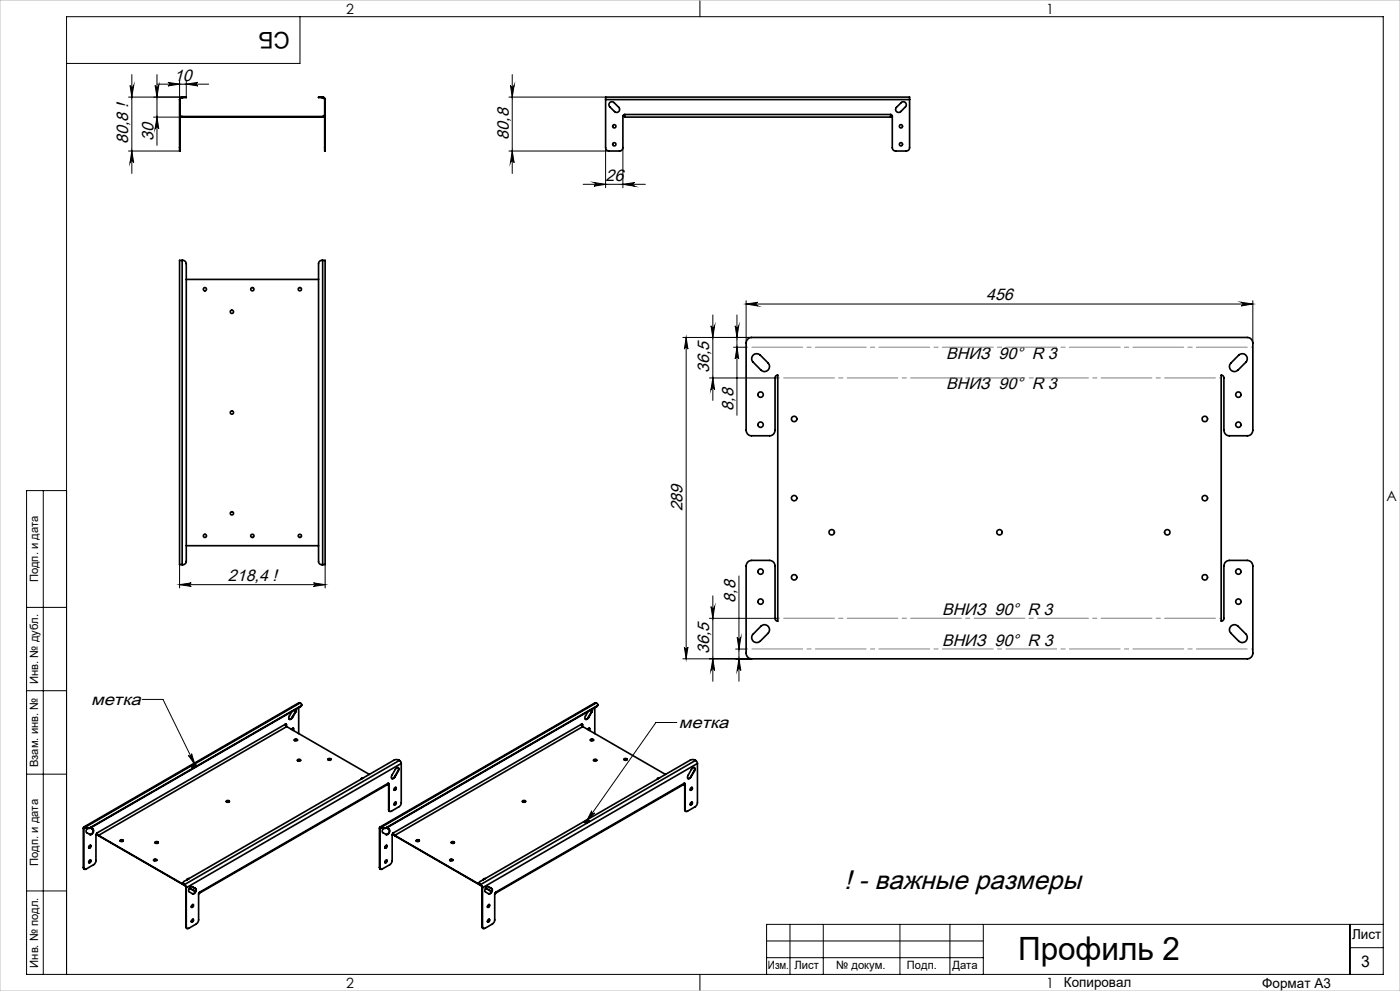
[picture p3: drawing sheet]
<svg xmlns="http://www.w3.org/2000/svg" width="420mm" height="297mm" viewBox="0 0 420 297" stroke-linecap="round" stroke-linejoin="round" font-family="sans-serif">
<g fill="none" stroke="#000" stroke-width=".3">
<path d="M90 5v14h-70M210 0v5M39 25.6a.55 .55 0 0 0 .6 .5 .55 .55 0 0 0 .5-.5l-.6 3.5zM39.5 22.4v29.6M46.1 35.1h8.5M46.5 25.6a.55 .55 0 0 0 .6 .5 .55 .55 0 0 0 .5-.5l-.5 3.5zM47.1 35.1l.5 3.5a.55 .55 0 0 0-.5-.5 .55 .55 0 0 0-.6 .5zM47.1 22.4v21.2M47.1 25.2h15.5M50.4 24.7l3.5 .5-3.5 .5a.53 .53 0 0 0 .5-.5 .53 .53 0 0 0-.5-.5zM53.9 24.2v5.6M54.6 29.1h-16"/>
<path d="M55.9 24.2v4.9M55.9 25.2l3.5-.5a.53 .53 0 0 0-.5 .5 .53 .53 0 0 0 .5 .5zM152.7 29.1h29M153.1 25.6a.55 .55 0 0 0 .6 .5 .55 .55 0 0 0 .5-.5l-.5 3.5zM153.7 22.4v29.6M38.6 45.3h15.3M39.5 45.3l.6 3.5a.55 .55 0 0 0-.5-.6 .55 .55 0 0 0-.6 .6zM152.7 45.3h30M153.7 45.3l.5 3.5a.55 .55 0 0 0-.5-.6 .55 .55 0 0 0-.6 .6zM174.9 55.2h18.7M178.2 54.7l3.5 .5-3.5 .6a.55 .55 0 0 0 .5-.5 .55 .55 0 0 0-.5-.6zM181.7 44.3v12"/>
<path d="M186.9 44.3v12M186.9 55.2l3.5-.5a.55 .55 0 0 0-.5 .6 .55 .55 0 0 0 .5 .5zM213.3 97.6a.55 .55 0 0 0 .5 .5 .55 .55 0 0 0 .6-.5l-.5 3.5zM213.9 94.4v25.6M220.6 97.6a.53 .53 0 0 0 .5 .5 .53 .53 0 0 0 .5-.5l-.5 3.5zM221.1 94.4v30.1M223.8 90.1v12.7M223.8 91.1h152M223.8 91.1l3.5-.5a.55 .55 0 0 0-.5 .5 .55 .55 0 0 0 .5 .6zM372.4 90.6l3.4 .5-3.4 .6a.55 .55 0 0 0 .5-.6 .55 .55 0 0 0-.5-.5zM375.8 90.1v12.7M204.9 101.1h20.6"/>
<path d="M205.8 101.1l.6 3.5a.53 .53 0 0 0-.6-.5 .53 .53 0 0 0-.5 .5zM205.8 101.1v96.3M212.8 113.3h20.5M213.9 113.3l.5 3.5a.55 .55 0 0 0-.6-.5 .55 .55 0 0 0-.5 .5zM220.1 104.1h3.7M221.1 104.1l.5 3.5a.53 .53 0 0 0-.5-.5 .53 .53 0 0 0-.5 .5zM13 147v145M20 147h-12v145h407v-287h-395v287M53.9 169.3v6.9M53.9 175.2h43.6M53.9 175.2l3.5-.5a.53 .53 0 0 0-.5 .5 .53 .53 0 0 0 .5 .6zM94.1 174.7l3.4 .5-3.4 .6a.53 .53 0 0 0 .4-.6 .53 .53 0 0 0-.4-.5z"/>
<path d="M97.5 169.3v6.9M213.9 178.6v25.6M221.7 172.6v31.6M8 182h12M204.9 197.4h20.6M205.3 194a.53 .53 0 0 0 .5 .5 .53 .53 0 0 0 .6-.5l-.6 3.4zM212.8 185.3h20.5M213.3 181.8a.55 .55 0 0 0 .5 .5 .55 .55 0 0 0 .6-.5l-.5 3.5zM213.9 197.4l.5 3.5a.55 .55 0 0 0-.6-.5 .55 .55 0 0 0-.5 .5zM220.7 194.5h3.1M221.2 191a.55 .55 0 0 0 .5 .5 .55 .55 0 0 0 .5-.5l-.5 3.5zM221.7 197.4l.5 3.5a.55 .55 0 0 0-.5-.5 .55 .55 0 0 0-.5 .5z"/>
<path d="M8 207h12M42.7 209.6h6.2l9.6 19.7M203.1 216.5h-6.3l-20.9 29.7M8 232h12M56.5 226.4a.54 .54 0 0 0 .7 .2 .54 .54 0 0 0 .3-.7l1 3.4zM177.5 243a.54 .54 0 0 0 .2 .7 .54 .54 0 0 0 .7-.1l-2.5 2.6zM8 267h12M237 277v15M247 277v15M270 277v15M285 277v15M295 277v15"/>
<path d="M405 277v15M415 277h-185v15M210 292v5M230 282h65M230 287h65M405 284h10"/>
</g>
<path d="M223.9 104.1h152M233.4 113.3h133M366.4 185.3h-133M375.9 194.5h-152" fill="none" stroke="#808080" stroke-width=".3" stroke-dasharray="15.2 1.3 1.3 1.3" stroke-dashoffset="-1.7"/>
<path d="M0 0h420v297h-420z" fill="none" stroke="#c0c0c0" stroke-width=".3"/>
<g fill="#000">
<path d="M47.1 35.1l.5 3.5a.55 .55 0 0 0-.5-.5 .55 .55 0 0 0-.6 .5zM46.5 25.6a.55 .55 0 0 0 .6 .5 .55 .55 0 0 0 .5-.5l-.5 3.5zM153.7 45.3l.5 3.5a.55 .55 0 0 0-.5-.6 .55 .55 0 0 0-.6 .6zM153.1 25.6a.55 .55 0 0 0 .6 .5 .55 .55 0 0 0 .5-.5l-.5 3.5z"/>
<path d="M50.4 24.7l3.5 .5-3.5 .5a.53 .53 0 0 0 .5-.5 .53 .53 0 0 0-.5-.5zM55.9 25.2l3.5-.5a.53 .53 0 0 0-.5 .5 .53 .53 0 0 0 .5 .5zM53.9 175.2l3.5-.5a.53 .53 0 0 0-.5 .5 .53 .53 0 0 0 .5 .6zM94.1 174.7l3.4 .5-3.4 .6a.53 .53 0 0 0 .4-.6 .53 .53 0 0 0-.4-.5zM223.8 91.1l3.5-.5a.55 .55 0 0 0-.5 .5 .55 .55 0 0 0 .5 .6zM372.4 90.6l3.4 .5-3.4 .6a.55 .55 0 0 0 .5-.6 .55 .55 0 0 0-.5-.5z"/>
<path d="M39.5 45.3l.6 3.5a.55 .55 0 0 0-.5-.6 .55 .55 0 0 0-.6 .6zM39 25.6a.55 .55 0 0 0 .6 .5 .55 .55 0 0 0 .5-.5l-.6 3.5z"/>
<path d="M178.2 54.7l3.5 .5-3.5 .6a.55 .55 0 0 0 .5-.5 .55 .55 0 0 0-.5-.6zM186.9 55.2l3.5-.5a.55 .55 0 0 0-.5 .6 .55 .55 0 0 0 .5 .5z"/>
<path d="M213.3 181.8a.55 .55 0 0 0 .5 .5 .55 .55 0 0 0 .6-.5l-.5 3.5zM213.9 197.4l.5 3.5a.55 .55 0 0 0-.6-.5 .55 .55 0 0 0-.5 .5zM221.2 191a.55 .55 0 0 0 .5 .5 .55 .55 0 0 0 .5-.5l-.5 3.5zM221.7 197.4l.5 3.5a.55 .55 0 0 0-.5-.5 .55 .55 0 0 0-.5 .5zM220.6 97.6a.53 .53 0 0 0 .5 .5 .53 .53 0 0 0 .5-.5l-.5 3.5zM221.1 104.1l.5 3.5a.53 .53 0 0 0-.5-.5 .53 .53 0 0 0-.5 .5zM213.3 97.6a.55 .55 0 0 0 .5 .5 .55 .55 0 0 0 .6-.5l-.5 3.5zM213.9 113.3l.5 3.5a.55 .55 0 0 0-.6-.5 .55 .55 0 0 0-.5 .5zM205.8 101.1l.6 3.5a.53 .53 0 0 0-.6-.5 .53 .53 0 0 0-.5 .5zM205.3 194a.53 .53 0 0 0 .5 .5 .53 .53 0 0 0 .6-.5l-.6 3.4z"/>
<path d="M56.5 226.4a.54 .54 0 0 0 .7 .2 .54 .54 0 0 0 .3-.7l1 3.4zM177.5 243a.54 .54 0 0 0 .2 .7 .54 .54 0 0 0 .7-.1l-2.5 2.6z"/>
</g>
<g fill="none" stroke="#000" stroke-width=".5">
<path d="M53.9 29.8h.1M53.9 29.8v14.4M54 34.3l.3 .5 .3 .1M54 34.8l.6 .3M54 29.8v14.4M54.6 29.2l-.4 .2-.2 .4M54.6 29.1a.73 .73 0 0 0-.7 .7M54.6 29.1v.1M54.6 34.9v.2M54.6 29.1h.3M54.6 29.2h.3M54.6 34.9h42.2"/>
<path d="M54.6 35.1h42.2M54.9 29.1h1l-1 .1M54.9 29.1v.1M96.6 29.1h-1l1 .1M96.6 29.1v.1M96.6 29.1h.2M96.6 29.2h.2M96.8 29.1l.4 .1 .3 .6M96.8 29.2l.4 .2 .2 .4M96.8 29.1v.1M96.8 34.9v.2M97.4 34.3l-.2 .4-.4 .2"/>
<path d="M97.4 34.8l-.6 .3M97.4 29.8h.1M97.4 29.8v14.4M97.5 29.8v14.4M181.7 29.8v-.7h91.2v.7M181.7 29.8v14.4a.97 .97 0 0 0 1 1.1h3.2a.97 .97 0 0 0 1-1.1v-9.4l.5-.5M181.7 29.8h91.2M182.8 30.8l.7-.3 .5 .1 1.6 1.6a.9 .9 0 0 1 0 1.2 .9 .9 0 0 1-1.2 0l-1.6-1.6zM187.4 34.3v.8h79.8v-.8M187.4 34.3h79.8M268.9 32.2l1.5-1.4a.9 .9 0 0 1 1.2-.1 .9 .9 0 0 1 0 1.3l-1.4 1.4a.91 .91 0 0 1-1.2 0 .91 .91 0 0 1-.1-1.2zM272.9 29.8v14.4a.97 .97 0 0 1-1 1.1h-3.2a.97 .97 0 0 1-1-1.1v-9.5l-.5-.4"/>
<path d="M53.9 44.2v1.1h.1v-1.1M53.9 44.2h.1M97.4 44.2v1.1l.1-1.1M97.4 44.2h.1M54.6 78a1.07 1.07 0 0 1 1.3 1.1v89.1a1.05 1.05 0 0 1-1.3 1M54.6 78h-.7v91.2h.7M54.6 78v91.2M96.8 78a1.03 1.03 0 0 0-1.2 1.1v89.1a1.01 1.01 0 0 0 1.2 1M96.8 78h.7v91.2h-.7M96.8 78v91.2M55.9 83.7h39.7M224.3 101.6l.6-.4 .6-.1h148.7a1.69 1.69 0 0 1 1.6 1.7v26.1a1.63 1.63 0 0 1-1.6 1.7h-5.4a1.63 1.63 0 0 1-1.6-1.7v-15.7a.78 .78 0 0 0-.8-.8v73.8l.4-.2 .4-.5v-15.9a1.69 1.69 0 0 1 1.6-1.6h5.4a1.69 1.69 0 0 1 1.6 1.6v26.2a1.69 1.69 0 0 1-1.6 1.6h-148.7a1.69 1.69 0 0 1-1.7-1.6v-26.2a1.69 1.69 0 0 1 1.7-1.6h5.4a1.69 1.69 0 0 1 1.6 1.6v15.9l.4 .5 .4 .2v-73.8a.78 .78 0 0 0-.8 .8v15.7a1.63 1.63 0 0 1-1.6 1.7h-5.4a1.63 1.63 0 0 1-1.7-1.7v-26.1z"/>
<path d="M226.1 106.3a1.57 1.57 0 0 1 2 .1l2.3 2.4a1.51 1.51 0 0 1 0 2.1 1.51 1.51 0 0 1-2.1 0l-2.3-2.4a1.47 1.47 0 0 1 .1-2.2zM371.6 106.4a1.51 1.51 0 0 1 2.1 0 1.51 1.51 0 0 1 .1 2.1l-2.4 2.4a1.5 1.5 0 0 1-2.1 0 1.5 1.5 0 0 1 0-2.1zM55.9 163.5h39.7M228.3 187.7a1.51 1.51 0 0 1 2.1 0 1.51 1.51 0 0 1 0 2.1l-2.3 2.4a1.5 1.5 0 0 1-2.2 0 1.5 1.5 0 0 1 .1-2.2zM369.1 187.8a1.47 1.47 0 0 1 2.3-.1l2.4 2.3a1.51 1.51 0 0 1-.1 2.1 1.51 1.51 0 0 1-2.1 .1l-2.3-2.4a1.46 1.46 0 0 1-.2-2zM85.6 217.1l.3 .1M85.6 217.1l.4 .7M85.6 217.1l-56.5 32.5M85.8 217v.2M85.8 217.2h.1M85.8 217.2v.4M85.9 217.2v.5"/>
<path d="M86 217.8l-56.4 32.6M86 217.8l24.8 14.3M87.5 218.6l.5-.4-.1 .7M87.6 213.3l-.8 1.3a.55 .55 0 0 0-.2 .7 .55 .55 0 0 0 .8 .2l.3-.4M87.6 215l-.3 .4-.5 .1M87.6 215l.1 .1M87.9 218.2l-.1 .6M88.6 213.3l.1 .1M88.6 213.3l-1 1.7M88.7 213.4l-1 1.7M88.8 212.5l-.2 .8M88.9 212.5l-.2 .9"/>
<path d="M89.6 212.1v7.7M90 210.7a.48 .48 0 0 1 .5 .4 .48 .48 0 0 1-.3 .5M90 210.7l-.4-.1-64.4 37.3M90 210.7l-64.5 37.2M90.2 211.6l-63.1 36.4M90.2 211.6v.1M90.2 211.7l-63.1 36.4M90.5 211.2l-.3 .5M174.4 217.1l.2-.1 .2 .2M174.4 217.1l.4 .7M174.4 217.1l-56.4 32.5M174.6 217l.1 .2"/>
<path d="M174.7 217.2h.1M174.7 217.2v.4M174.8 217.2v.5M174.8 217.8l-56.4 32.6M174.8 217.8l24.8 14.3M176.3 218.6l.5-.4v.7M176.4 213.3l-.8 1.3a.6 .6 0 0 0 .1 1 .6 .6 0 0 0 .9-.5M176.5 215l-.4 .4-.5 .1M176.5 215l.1 .1M176.8 218.2l-.1 .6M177.4 213.3l.2 .1M177.4 213.3l-.9 1.7"/>
<path d="M177.6 213.4l-1 1.7M177.6 212.5l-.2 .8M177.7 212.5l-.1 .9M178.4 212.1v7.7M178.9 210.7a.48 .48 0 0 1 .4 .4 .48 .48 0 0 1-.3 .5M178.9 210.7l-.4-.1-64.5 37.3M178.9 210.7l-64.5 37.2M179 211.6l-63 36.4M179 211.6v.1M179 211.7l-63 36.4M179.4 211.2l-.4 .5M57.6 229.7l.2 .1"/>
<path d="M57.6 229.7v.1M57.6 229.7h-.1M57.8 229.8v.1M58.2 229.5v.2l-.4 .1M58.2 229.6h.1M58.2 229.6l.2 .1M58.2 229.5v.4M58.3 229.4l-.1 .1M58.3 229.4v.1M58.4 229.1l-1 .6 .6 .2 .4-.2-.2-.2M58.4 229.1l-.8 .6M58.4 229.1v.1"/>
<path d="M58.6 229.5h.1M58.6 229.2l.1 .2-.5 .1M58.6 229.2l-.3 .2M58.6 229.3l.1 .1M58.6 229.3v.2M58.6 229.2v.1M68 240l.8 .1a.39 .39 0 0 1-.5 .3 .39 .39 0 0 1-.3-.4zM88.3 221.6a.44 .44 0 0 1 .5-.1 .44 .44 0 0 1 .3 .5h-.5zM88.3 221.8l.5-.2 .5 .2M89.2 227.9l.5-.2 .5 .2M89.3 227.7a.44 .44 0 0 1 .5-.2 .44 .44 0 0 1 .3 .5l-.6 .1zM98.4 227.6l.4-.2 .5 .2"/>
<path d="M98.4 227.5a.42 .42 0 0 1 .5-.2 .42 .42 0 0 1 .3 .5l-.6 .1zM108.8 233.3l-.4 .2M109 233.1l-.5 .1-.1 .3M116.3 234.8h.3l.1 .2M116.3 234.8l-.1 .4-56.4 32.5M116.3 234.8l-56.4 32.6M116.5 234.8l.1 .1M116.6 234.9l.1 .1M116.6 234.9v7.7M116.7 235v7.7M118.4 232.8l-.5 .5h-.4M118.4 232.8h.1"/>
<path d="M118.5 236h.2a.45 .45 0 0 1 .1 .6 .45 .45 0 0 1-.6 .1zM118.7 236a.59 .59 0 0 1-.4 .8M119.4 231l.1 .1M119.4 231l-1 1.8M119.5 230l-.1 1M119.5 231.1a.55 .55 0 0 0 .2-.7 .55 .55 0 0 0-.6-.3l-1.5 2.2a.6 .6 0 0 0 0 1.1 .6 .6 0 0 0 .9-.6M119.5 231.1l-1 1.7M119.8 227.9l.6 .9M119.8 227.9l-.6-.3-.9 .2-63.1 36.4a.46 .46 0 0 0-.3 .4 .46 .46 0 0 0 .3 .4M119.8 227.9l-64.4 37.2M120.4 228.8l-.1 12.1-.5 .8-2.4 1.4a.44 .44 0 0 1-.5 .1 .44 .44 0 0 1-.2-.5M120.4 228.8l-64.5 37.3"/>
<path d="M156.8 240l.9 .1a.41 .41 0 0 1-.5 .3 .41 .41 0 0 1-.4-.4zM177.1 221.6a.44 .44 0 0 1 .6-.2 .44 .44 0 0 1 .2 .6h-.5zM177.1 221.8l.5-.2 .5 .2M178.1 227.7a.44 .44 0 0 1 .5-.2 .44 .44 0 0 1 .3 .5l-.5 .1zM178.1 227.9l.4-.2 .5 .2M187.2 227.6l.5-.2 .4 .2M187.2 227.5a.44 .44 0 0 1 .6-.2 .44 .44 0 0 1 .2 .5l-.5 .1zM197.9 233.1l-.7 .3 .5-.1M205.2 234.8h.3v.2M205.2 234.8l-.2 .4-56.4 32.5M205.2 234.8l-56.4 32.6M205.4 234.8v.1"/>
<path d="M205.4 234.9l.1 .1M205.4 234.9v7.7M205.5 235v7.7M207.2 232.8l-.5 .5h-.3M207.2 232.8h.1M207.3 236.1l.2-.1a.45 .45 0 0 1 .1 .6 .45 .45 0 0 1-.6 .1zM207.6 236l-.1 .5-.4 .3M208.2 231l.1 .1M208.2 231l-1 1.8M208.3 230l.1 .4-.2 .6M208.3 231.1a.53 .53 0 0 0 .2-.8 .53 .53 0 0 0-.7-.1l-1.5 2.3a.51 .51 0 0 0 .1 .9 .51 .51 0 0 0 .8-.4l.1-.2M208.3 231.1l-1 1.7"/>
<path d="M208.7 227.9l.5 .9M208.7 227.9l-.7-.3-.9 .2-63.1 36.4a.44 .44 0 0 0-.3 .4 .44 .44 0 0 0 .3 .4M208.7 227.9l-64.5 37.2M209.2 228.8v12.1l-.5 .8-2.5 1.4a.44 .44 0 0 1-.5 .1 .44 .44 0 0 1-.2-.5M209.2 228.8l-64.5 37.3M25 260l.3 .5M25 248.2l.1 .1M25 260h.1M25 248.2v11.8M25.1 248.3v11.7M25.5 247.9a.31 .31 0 0 0-.3 0 .31 .31 0 0 0-.2 .3M25.5 248h-.2l-.2 .3"/>
<path d="M25.5 247.9l.2 .1M25.5 247.9v.1M25.5 248l.2 .1M25.5 248l-.4 .3M25.7 248.1l.7 .2 .7-.2M25.7 248l.5 .2 .9-.2M25.7 248v.1M26.2 248.3l-.3 .5v.6l1.1 .7a1.02 1.02 0 0 0 .9-1.5M26.8 257.9l.3-.2a.4 .4 0 0 1 .1 .6 .4 .4 0 0 1-.6 .1zM26.8 253.5l.3-.2a.4 .4 0 0 1 .1 .6 .4 .4 0 0 1-.6 .1zM27.1 253.3v.5l-.4 .3M27.1 257.7v.5l-.4 .3"/>
<path d="M27.1 248v.1M27.2 248.1l.7 .5M27.2 248.1l.6 .4M27.8 248.5a1.02 1.02 0 0 1-.9 1.5M27.8 248.5l.1 .1M29 249.7l.6 .8M29.1 249.6l-.3 .6v8.1l-.7 .8-2.3 1.4a.44 .44 0 0 1-.5 0 .44 .44 0 0 1-.2-.5M29.1 249.6l.5 .8M29.6 250.4l25.5 14.7M29.6 250.4v.1M29.6 250.5l26 15M36 252l.3-.2 .7 .2"/>
<path d="M36.1 251.8a.42 .42 0 0 1 .5-.2 .42 .42 0 0 1 .2 .6h-.6zM46.1 257.8l.5-.2 .4 .2M46.1 257.7a.43 .43 0 0 1 .5-.3 .43 .43 0 0 1 .3 .5l-.5 .1zM46.5 252.4a.44 .44 0 0 1 .6-.2 .44 .44 0 0 1 .2 .5l-.5 .1zM46.5 252.6l.5-.3 .5 .3M67.9 240.2l.3-.2 .6 .2M113.8 260l.4 .5M113.8 248.2l.1 .1M113.8 260h.1M113.8 248.2v11.8M113.9 248.3v11.7M114.4 247.9a.31 .31 0 0 0-.4 0 .31 .31 0 0 0-.2 .3"/>
<path d="M114.4 248h-.3l-.2 .3M114.4 247.9l.1 .1M114.4 247.9v.1M114.4 248l.1 .1M114.4 248l-.5 .3M114.5 248.1l.8 .2 .7-.2M114.5 248l.6 .2 .9-.2M114.5 248v.1M115 248.3l-.3 .5v.6l1.2 .7a1.02 1.02 0 0 0 .8-1.5M115.7 257.9l.2-.2a.46 .46 0 0 1 .1 .6 .46 .46 0 0 1-.5 .2zM115.7 253.5l.2-.2a.46 .46 0 0 1 .1 .6 .46 .46 0 0 1-.5 .2zM116 248v.1"/>
<path d="M116 253.3l-.2 .7-.3 .1M116 257.7l-.2 .7-.3 .1M116.6 242.6l.3 .6M116.6 242.6l.1 .1M116.6 248.5a1.02 1.02 0 0 1-.9 1.5M116.6 248.5l-.6-.4 .7 .5M116.6 248.5l.1 .1M117.9 249.7l.5 .8M118 249.6l-.3 .4-.1 8.3-.7 .8-2.2 1.4a.44 .44 0 0 1-.5 0 .44 .44 0 0 1-.3-.5M118 249.6l.4 .8M118.4 250.4l25.5 14.7M118.4 250.4v.1"/>
<path d="M118.4 250.5l26.1 15M118.5 240.4h.2a.45 .45 0 0 1 .1 .6 .45 .45 0 0 1-.6 .2zM118.7 240.4a.59 .59 0 0 1-.4 .8M124.8 252l.3-.2 .7 .2M124.9 251.8a.47 .47 0 0 1 .5-.2 .47 .47 0 0 1 .4 .5 .49 .49 0 0 1-.5 .1 .49 .49 0 0 1-.4-.4zM134.9 257.7a.43 .43 0 0 1 .6-.3 .43 .43 0 0 1 .2 .5l-.5 .1zM134.9 257.8l.5-.2 .5 .2M135.4 252.6l.5-.3 .4 .3M135.4 252.4a.42 .42 0 0 1 .5-.2 .42 .42 0 0 1 .3 .5l-.6 .1zM156.7 240.2l.3-.2 .7 .2M175.8 246.2l.3 .2M175.9 246.1l.3 .2"/>
<path d="M175.9 246.1l-.1 .1M175.9 246.1v.1M176.1 246.4v.1M176.2 245.8l-.3 .3M176.2 245.8l-1 .6 .6-.2M176.2 245.8v.2M176.2 246.3l-.1 .1M176.7 246.1l-.5 .2M176.7 246.1l-1 .6 .4-.3M176.7 246.1v.1M205.4 242.6l.3 .6M205.4 242.6l.1 .1"/>
<path d="M207.3 240.5l.2-.1a.45 .45 0 0 1 .1 .6 .45 .45 0 0 1-.6 .2zM207.6 240.4l-.1 .5-.4 .3M54.9 264.6l.3 .5M55.2 265.1l.2 .2M55.2 265v.1M55.2 265l.2 .1M55.4 265.1l.5 1M55.4 265.3l.4 .7M55.4 265.1v.2M55.8 277.7l.3 .6M55.8 266l.1 .1M55.8 277.7l.1 .1"/>
<path d="M55.8 266v11.7M55.9 266.1v11.7M56.6 263.4l-.4 .2M56.8 263.3l-.5 .1-.1 .3M56.8 266.2l1.8 1M56.9 266.1l1.8 1.1M57.6 275.7l.3-.2a.45 .45 0 0 1 .1 .6 .45 .45 0 0 1-.6 .2zM57.6 271.2l.3-.1a.41 .41 0 0 1 .1 .5 .41 .41 0 0 1-.6 .1zM57.7 265.7a1.04 1.04 0 0 0-.9 1.6l1 .6a1.04 1.04 0 0 0 .9-1.6M57.7 265.7l1 .6M57.7 265.7l.9 .6M57.9 271.1v.5l-.5 .3"/>
<path d="M57.9 275.5v.5l-.5 .3M58.6 266.3a1.02 1.02 0 0 1-.9 1.5M58.6 266.3h.1M59.9 267.4l-.3 .4-.1 8.2-.6 .9-2.3 1.3a.44 .44 0 0 1-.5 .1 .44 .44 0 0 1-.2-.5M59.9 267.4l-.3 .4M143.7 264.6l.3 .5M144 265.1l.2 .2M144 265v.1M144 265l.2 .1M144.2 265.1l.5 1M144.2 265.3l.4 .7M144.2 265.1v.2"/>
<path d="M144.6 277.7l.4 .6M144.6 266l.1 .1M144.6 277.7l.1 .1M144.6 266v11.7M144.7 266.1v11.7M145.4 263.4l-.4 .2M145.6 263.3l-.5 .1-.1 .3M145.7 266.2l1.7 1M145.7 266.1l1.8 1.1M146.4 275.7l.3-.2a.45 .45 0 0 1 .1 .6 .45 .45 0 0 1-.5 .2zM146.4 271.2l.3-.1a.42 .42 0 0 1 .1 .6 .42 .42 0 0 1-.6 0zM146.5 265.7a1.04 1.04 0 0 0-.9 1.6l1 .6a1.04 1.04 0 0 0 .9-1.6"/>
<path d="M146.5 265.7l1 .6M146.5 265.7l.9 .6M146.8 271.1a.63 .63 0 0 1-.5 .8M146.8 275.5a.63 .63 0 0 1-.5 .8M147.4 266.3a1.06 1.06 0 0 1-.9 1.5M147.4 266.3h.1M148.8 267.4l-.4 .5-.1 8.3-.6 .7-2.2 1.3a.44 .44 0 0 1-.5 .1 .44 .44 0 0 1-.3-.5M148.8 267.4l-.4 .4"/>
<circle cx="184.3" cy="37.8" r=".5"/>
<circle cx="270.3" cy="37.8" r=".49"/>
<circle cx="184.3" cy="43.2" r=".5"/>
<circle cx="270.3" cy="43.2" r=".49"/>
<circle cx="61.5" cy="86.7" r=".49"/>
<circle cx="69.6" cy="93.4" r=".5"/>
<circle cx="75.7" cy="86.7" r=".5"/>
<circle cx="90" cy="86.7" r=".5"/>
<circle cx="228.2" cy="118.3" r=".81"/>
<circle cx="371.5" cy="118.3" r=".81"/>
<circle cx="69.6" cy="123.6" r=".5"/>
<circle cx="228.2" cy="127.3" r=".81"/>
<circle cx="238.3" cy="125.6" r=".82"/>
<circle cx="361.4" cy="125.6" r=".82"/>
<circle cx="371.5" cy="127.3" r=".81"/>
<circle cx="69.6" cy="153.8" r=".5"/>
<circle cx="238.3" cy="149.3" r=".81"/>
<circle cx="249.5" cy="159.5" r=".81"/>
<circle cx="299.9" cy="159.5" r=".81"/>
<circle cx="350.2" cy="159.5" r=".81"/>
<circle cx="361.5" cy="149.3" r=".81"/>
<circle cx="61.5" cy="160.6" r=".48"/>
<circle cx="75.7" cy="160.6" r=".49"/>
<circle cx="90" cy="160.6" r=".49"/>
<circle cx="228.2" cy="171.3" r=".81"/>
<circle cx="238.3" cy="173" r=".82"/>
<circle cx="361.4" cy="173" r=".82"/>
<circle cx="371.5" cy="171.3" r=".81"/>
<circle cx="228.2" cy="180.3" r=".81"/>
<circle cx="371.5" cy="180.3" r=".81"/>
</g>
<text font-size="9.6" x="305.4" y="287.8">Профиль 2</text>
<text font-size="8" x="253.2" y="266.3">! - важные размеры</text>
<text font-size="6.9" x="86.9" y="9.4" transform="rotate(-180 86.9 9.4)">СБ</text>
<g font-size="5">
<text x="52.2" y="24.1">10</text>
<text x="152.6" y="41.8" transform="rotate(-90 152.6 41.8)">80,8</text>
<text x="38.5" y="43.2" transform="rotate(-90 38.5 43.2)">80,8 !</text>
<text x="46" y="42.2" transform="rotate(-90 46 42.2)">30</text>
<text x="181.6" y="54.2">26</text>
<text x="295.9" y="90">456</text>
<text x="283.8" y="107.5">ВНИЗ 90° R 3</text>
<text x="212.8" y="111.9" transform="rotate(-90 212.8 111.9)">36,5</text>
<text x="283.8" y="116.7">ВНИЗ 90° R 3</text>
<text x="220" y="123.1" transform="rotate(-90 220 123.1)">8,8</text>
<text x="204.8" y="153.3" transform="rotate(-90 204.8 153.3)">289</text>
<text x="68.4" y="174.1">218,4 !</text>
<text x="220.6" y="180.6" transform="rotate(-90 220.6 180.6)">8,8</text>
<text x="282.6" y="184.2">ВНИЗ 90° R 3</text>
<text x="212.8" y="196" transform="rotate(-90 212.8 196)">36,5</text>
<text x="282.6" y="193.5">ВНИЗ 90° R 3</text>
<text x="27.3" y="211.3">метка</text>
<text x="203.6" y="218.1">метка</text>
</g>
<text font-size="4.8" x="408.3" y="289.7">3</text>
<g font-size="4.2">
<text x="103.8" y="4.2">2</text>
<text x="313.8" y="4.2">1</text>
<text x="415.9" y="150.2">A</text>
<text x="103.8" y="296.2">2</text>
<text x="313.8" y="296.2">1</text>
</g>
<g font-size="4.1">
<text x="405.6" y="281.5">Лист</text>
<text x="319.2" y="295.9">Копировал</text>
<text x="378.7" y="296">Формат А3</text>
</g>
<g font-size="3.4">
<text x="11.4" y="174.5" transform="rotate(-90 11.4 174.5)">Подп. и дата</text>
<text x="11.4" y="205" transform="rotate(-90 11.4 205)">Инв. № дубл.</text>
<text x="11.4" y="229.9" transform="rotate(-90 11.4 229.9)">Взам. инв. №</text>
<text x="11.4" y="259.5" transform="rotate(-90 11.4 259.5)">Подп. и дата</text>
<text x="11.4" y="290" transform="rotate(-90 11.4 290)">Инв. № подл.</text>
<text x="230.4" y="290.4">Изм.</text>
<text x="238.3" y="290.4">Лист</text>
<text x="250.9" y="290.4">№ докум.</text>
<text x="272.1" y="290.4">Подп.</text>
<text x="285.7" y="290.5">Дата</text>
</g>
</svg>
